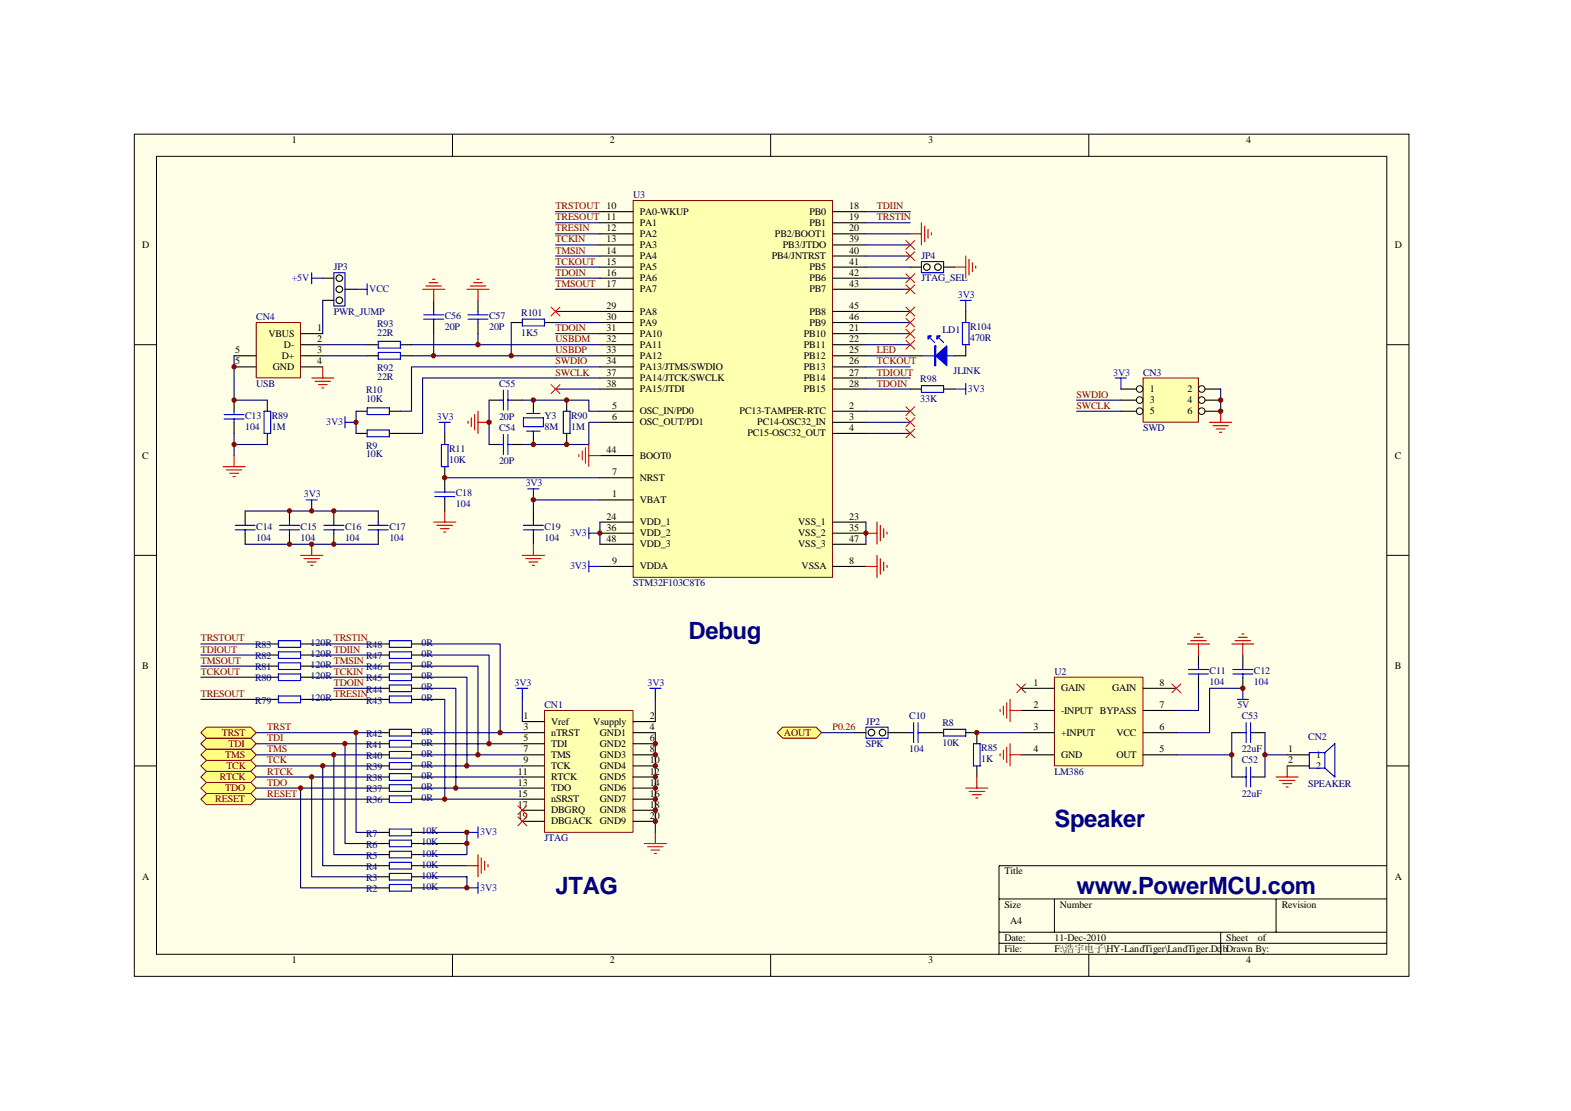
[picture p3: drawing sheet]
<svg xmlns="http://www.w3.org/2000/svg" width="297mm" height="210mm" viewBox="0 0 297 210" stroke-linecap="round" stroke-linejoin="round" font-family="sans-serif">
<path d="M25.4 25.4h241v159.1h-241z" fill="#ffffe8"/>
<g fill="none" stroke="#000" stroke-width=".19">
<path d="M25.4 25.4h241v159.1h-241zM29.6 29.5h232.6v150.9h-232.6zM85.6 25.4v4.1M145.7 25.4v4.1M205.9 25.4v4.1M25.4 65.2h4.2M262.2 65.2h4.2M25.4 105h4.2M262.2 105h4.2M25.4 144.8h4.2M262.2 144.8h4.2M188.9 169.9h73.3"/>
<path d="M188.9 176.2h73.3M188.9 178.3h73.3M199.4 169.9v6.3M230.8 176.2v4.2M241.3 169.9v6.3M262.2 163.6h-73.3v16.8M85.6 180.4v4.2M145.7 180.4v4.2M205.9 180.4v4.2"/>
</g>
<path d="M119.7 37.9h37.7v71.2h-37.7z" fill="#ffffb0"/>
<path d="M119.7 37.9h37.7v71.2h-37.7z" fill="none" stroke="#800000" stroke-width=".19"/>
<g fill="none" stroke="#000" stroke-width=".21">
<path d="M113.4 40h6.3M113.4 42.1h6.3M113.4 44.2h6.3M113.4 46.3h6.3M113.4 48.4h6.3M113.4 50.5h6.3M113.4 52.6h6.3M113.4 54.7h6.3M113.4 58.9h6.3M157.4 40h6.3M157.4 42.1h6.3M157.4 44.2h6.3"/>
<path d="M157.4 46.3h6.3M157.4 48.4h6.3M157.4 50.5h6.3M157.4 52.6h6.3M157.4 54.7h6.3M157.4 58.9h6.3M69.4 65.2h2.1M69.4 67.2h2.1M75.7 65.2h2.1M75.7 67.2h2.1M92.5 75.6h2.1M96.7 75.6h2.1"/>
<path d="M100.9 75.6v2.1M107.1 75.6v2.1M113.4 77.7h6.3M113.4 79.8h6.3M113.4 61h6.3M113.4 63.1h6.3M113.4 65.2h6.3M113.4 67.2h6.3M113.4 69.3h6.3M113.4 71.4h6.3M113.4 73.5h6.3M157.4 77.7h6.3"/>
<path d="M157.4 79.8h6.3M157.4 61h6.3M157.4 63.1h6.3M157.4 65.2h6.3M157.4 67.2h6.3M157.4 69.3h6.3M157.4 71.4h6.3M157.4 73.5h6.3M46.4 96.6v2.1M54.7 96.6v2.1M63.1 96.6v2.1M71.5 96.6v2.1"/>
<path d="M84.1 81.9v2.1M84.1 88.2v4.2M84.1 94.5v2.1M92.5 84h2.1M96.7 84h2.1M100.9 81.9v2.1M100.9 96.6v2.1M107.1 81.9v2.1M113.4 86.1h6.3M113.4 90.3h6.3M113.4 94.5h6.3M113.4 98.7h6.3"/>
<path d="M157.4 81.9h6.3M157.4 98.7h6.3M46.4 100.8v2.1M54.7 100.8v2.1M63.1 100.8v2.1M71.5 100.8v2.1M100.9 100.8v2.1M113.4 100.8h6.3M113.4 102.9h6.3M113.4 107.1h6.3M157.4 100.8h6.3M157.4 102.9h6.3"/>
<path d="M157.4 107.1h6.3"/>
</g>
<g fill="none" stroke="#f00" stroke-width=".21">
<path d="M172.1 44.2h2.1M174.2 42.1v4.2M174.8 42.7v3M175.5 43.4v1.6M176.1 44v.4M88.5 79.6v.4M89.1 79v1.6M89.7 78.4v2.9M90.4 77.7v4.2M90.4 79.8h2.1M82 98.7h4.2M82.6 99.3h3"/>
<path d="M83.2 99.9h1.7M84.1 96.6v2.1M109.4 85.9v.4M110.1 85.3v1.6M110.7 84.6v3M111.3 84v4.2M111.3 86.1h2.1M165.8 98.7v4.2M166.5 99.3v2.9M167.1 99.9v1.7M56.8 105h4.2M57.5 105.6h2.9"/>
<path d="M58.1 106.2h1.7M58.7 106.8h.4M58.9 102.9v2.1M83.9 100.6h.4M98.8 105h4.2M99.4 105.6h2.9M100 106.2h1.7M100.6 106.8h.5M100.9 102.9v2.1M163.7 100.8h2.1M163.7 107.1h2.1M165.8 105v4.1"/>
<path d="M166.5 105.6v2.9M167.1 106.2v1.7M167.7 100.6v.4M167.7 106.8v.5"/>
</g>
<g fill="none" stroke="#000080" stroke-width=".21">
<path d="M105 44.2h8.4M105 46.3h8.4M105 42.1h8.4M105 40h8.4M105 48.4h8.4M105 50.5h8.4M105 52.6h8.4M105 54.7h8.4M105 58.9h8.4M163.7 44.2h8.4M163.7 46.3h8.4M163.7 42.1h8.4"/>
<path d="M163.7 40h8.4M163.7 48.4h8.4M163.7 50.5h8.4M163.7 52.6h8.4M163.7 54.7h8.4M163.7 58.9h8.4M92.5 75.6v8.4M98.8 75.6h12.5v2.1h2.1M105 61h8.4M105 63.1h8.4M105 65.2h8.4M105 67.2h8.4"/>
<path d="M105 69.3h8.4M105 71.4h8.4M105 73.5h8.4M113.4 79.8h-2.1v4.2h-12.5M163.7 61h8.4M163.7 63.1h8.4M163.7 65.2h8.4M163.7 67.2h8.4M163.7 69.3h8.4M163.7 71.4h8.4M163.7 73.5h8.4M46.4 96.6h25.1"/>
<path d="M84.1 90.3h29.3M113.4 94.5h-12.5v2.1M113.4 98.7v4.2M163.7 98.7v4.2M46.4 102.9h25.1"/>
</g>
<g fill="none" stroke="#00f" stroke-width=".21">
<path d="M71.5 64.5h4.2v1.3h-4.2zM71.5 66.6h4.2v1.3h-4.2zM83 79.8h2.1M84.1 79.8v2.1M94.6 75.6h.6M95.2 73.7v3.8M96 75.6h.7M96 73.7v3.8M99 79h3.7v1.6h-3.7zM99.6 78.1h2.5M100.9 77.7v.4M106.5 77.7h1.3v4.2h-1.3z"/>
<path d="M44.5 99.3h3.7M46.4 98.7v.6M52.8 99.3h3.8M54.7 98.7v.6M57.9 94.5h2.1M58.9 94.5v2.1M61.2 99.3h3.8M63.1 98.7v.6M69.6 99.3h3.8M71.5 98.7v.6M82.2 93.9h3.8M82.2 93h3.8"/>
<path d="M83.5 84h1.2v4.2h-1.2zM84.1 92.4v.6M84.1 93.9v.6M94.6 84h.6M95.2 82.1v3.8M96 82.1v3.8M96 84h.7M99 99.3h3.7M99.6 81.5h2.5M99.8 92.4h2.1M100.9 81.5v.4M100.9 92.4v2.1"/>
<path d="M100.9 98.7v.6M111.3 99.7v2.1M44.5 100.1h3.7M46.4 100.1v.7M52.8 100.1h3.8M54.7 100.1v.7M61.2 100.1h3.8M63.1 100.1v.7M69.6 100.1h3.8M71.5 100.1v.7M99 100.1h3.7M100.9 100.1v.7"/>
<path d="M111.3 106v2.1M111.3 100.8h2.1M111.3 107.1h2.1"/>
</g>
<path d="M48.5 61h8.3v10.4h-8.3z" fill="#ffffb0"/>
<path d="M48.4 61h8.4v10.4h-8.4z" fill="none" stroke="#800000" stroke-width=".19"/>
<g fill="none" stroke="#000" stroke-width=".21">
<path d="M82 56.8v2.1M90.4 56.8v2.1M182.6 58.9v2.1M44.3 67.2h4.1M44.3 69.3h4.1M44.3 75.6v2.1M44.3 79.8v2.1M50.5 75.6v2.1M56.8 63.1h4.2M56.8 65.2h4.2M56.8 67.2h4.2M56.8 69.3h4.2"/>
<path d="M82 61v2.1M90.4 61v2.1M96.7 61h2.1M103 61h2M172.1 67.2h2.1M182.6 65.2v2h-2.1M50.5 81.9v2.1"/>
</g>
<g fill="none" stroke="#00f" stroke-width=".21">
<path d="M80.1 59.5h3.8M82 58.9v.6M88.5 59.5h3.8M90.4 58.9v.6M181.5 56.8h2.1M182.6 56.8v2.1M42.4 79.2h3.7M42.4 78.4h3.7M44.3 77.7v.7M44.3 79.2v.6M49.9 77.7h1.3v4.2h-1.3zM80.1 60.3h3.8"/>
<path d="M82 60.3v.7M88.5 60.3h3.8M90.4 60.3v.7M98.8 60.3h4.2v1.3h-4.2zM174.2 67.2h6.3M175.9 63.9l.8 .8M177.6 63.9l.8 .8M182 61h1.2v4.2h-1.2z"/>
</g>
<g fill="none" stroke="#f00" stroke-width=".21">
<path d="M79.9 54.7h4.2M80.5 54.1h3M81.1 53.4h1.7M81.8 52.8h.4M82 54.7v2.1M88.3 54.7h4.2M88.9 54.1h2.9M89.5 53.4h1.7M90.2 52.8h.4M90.4 54.7v2.1M58.9 71.4h4.2M59.6 72.1h2.9"/>
<path d="M60.2 72.7h1.7M60.8 73.3h.4M61 69.3v2.1M42.2 88.2h4.2M42.8 88.8h2.9M43.4 89.5h1.7M44 90.1h.5M44.3 86.1v2.1"/>
</g>
<path d="M44.3 67.2v8.4h6.2M61 65.2h8.4M61 67.2h8.4M77.8 65.2h27.2M77.8 67.2h27.2M82 63.1v4.1M90.4 63.1v2.1M96.7 61v6.2M44.3 81.9v4.2M44.3 84h6.2" fill="none" stroke="#000080" stroke-width=".21"/>
<g fill="#00f" stroke="#00f" stroke-width=".21">
<path d="M176.9 67.2l2.1-1.8v3.7z"/>
<path d="M175.5 63.5h.6l-.6 .6z"/>
<path d="M177.1 63.5h.7l-.7 .6z"/>
<path d="M176.7 65.4v3.7h.2v-3.7z" fill-rule="evenodd"/>
</g>
<g fill="#ffffe8" stroke="#000" stroke-width=".21">
<circle cx="175.2" cy="50.5" r=".62"/>
<circle cx="177.3" cy="50.5" r=".62"/>
</g>
<path d="M58.9 51.5v2.1M58.9 52.6h2.1M67.3 54.7h2.1M69.4 53.6v2.1M174.2 49.4h4.2v2.1h-4.2zM65.2 78.8v2.1M65.2 79.8h2.1M69.4 77.1h4.2v1.3h-4.2zM174.2 72.9h4.2v1.3h-4.2zM180.5 73.5h2.1M182.6 72.5v2.1M69.4 81.3h4.2v1.2h-4.2z" fill="none" stroke="#00f" stroke-width=".21"/>
<g fill="none" stroke="#000" stroke-width=".21">
<path d="M61 52.6h2.1M61 56.8h2.1M65.2 54.7h2.1M172.1 50.5h2.1M178.4 50.5h2.1M67.3 77.7h2.1M73.6 77.7h2.1M172.1 73.5h2.1M178.4 73.5h2.1M67.3 81.9h2.1M73.6 81.9h2.1"/>
<circle cx="64.2" cy="56.8" r=".62"/>
<circle cx="64.2" cy="54.7" r=".62"/>
<circle cx="64.2" cy="52.6" r=".62"/>
</g>
<path d="M180.5 50.5h2.1M182.6 48.4v4.2M183.2 49v3M183.9 49.7v1.6M184.5 50.3v.4" fill="none" stroke="#f00" stroke-width=".21"/>
<path d="M63.1 51.5h2.1v6.3h-2.1z" fill="none" stroke="#0000bf" stroke-width=".21"/>
<path d="M61 56.8v6.3M67.3 77.7v4.2M105 69.3h-27.2v8.4h-2.1M105 71.4h-25.1v10.5h-4.2M163.7 77.7h8.4M163.7 79.8h8.4M163.7 81.9h8.4" fill="none" stroke="#000080" stroke-width=".21"/>
<g fill="none" stroke="#f00" stroke-width=".19">
<path d="M104.2 58l1.7 1.7M105.9 58l-1.7 1.7M171.3 45.5l1.6 1.6M171.3 47.6l1.6 1.6M171.3 51.8l1.6 1.6M171.3 53.8l1.6 1.7M171.3 58l1.6 1.7M172.9 45.5l-1.6 1.6M172.9 47.6l-1.6 1.6M172.9 51.8l-1.6 1.6M172.9 53.8l-1.6 1.7M172.9 58l-1.6 1.7"/>
<path d="M104.2 72.7l1.7 1.7M105.9 72.7l-1.7 1.7M171.3 60.1l1.6 1.7M171.3 62.2l1.6 1.7M171.3 64.3l1.6 1.7M171.3 76.9l1.6 1.6M171.3 79l1.6 1.6M172.9 60.1l-1.6 1.7M172.9 62.2l-1.6 1.7M172.9 64.3l-1.6 1.7M172.9 76.9l-1.6 1.6M172.9 79l-1.6 1.6"/>
<path d="M171.3 81.1l1.6 1.6M172.9 81.1l-1.6 1.6"/>
</g>
<path d="M103 134.3h16.7v23h-16.7z" fill="#ffffb0"/>
<path d="M103 134.3h16.7v23h-16.7z" fill="none" stroke="#800000" stroke-width=".19"/>
<g fill="none" stroke="#000" stroke-width=".21">
<path d="M50.5 123.8h2.1M50.5 125.9h2.1M50.5 128h2.1M50.5 121.7h2.1M50.5 132.2h2.1M56.8 123.8h2.1M56.8 125.9h2.1M56.8 128h2.1M56.8 121.7h2.1M56.8 132.2h2.1M71.5 138.5h2.1M77.8 138.5h2.1"/>
<path d="M98.8 136.4h4.2M98.8 138.5h4.2M119.7 136.4h4.2M119.7 138.5h4.2M71.5 140.6h2.1M71.5 142.7h2.1M71.5 144.8h2.1M71.5 146.9h2.1M71.5 148.9h2.1M71.5 151h2.1M71.5 157.3h2.1M71.5 159.4h2.1"/>
<path d="M77.8 140.6h2.1M77.8 142.7h2.1M77.8 144.8h2.1M77.8 146.9h2.1M77.8 148.9h2.1M77.8 151h2.1M77.8 157.3h2.1M77.8 159.4h2.1M98.8 140.6h4.2M98.8 142.7h4.2M98.8 144.8h4.2M98.8 146.9h4.2"/>
<path d="M98.8 148.9h4.2M98.8 151h4.2M98.8 153.1h4.2M98.8 155.2h4.2M119.7 140.6h4.2M119.7 142.7h4.2M119.7 144.8h4.2M119.7 146.9h4.2M119.7 148.9h4.2M119.7 151h4.2M119.7 153.1h4.2M119.7 155.2h4.2"/>
<path d="M71.5 161.5h2.1M71.5 163.6h2.1M71.5 165.7h2.1M71.5 167.8h2.1M77.8 161.5h2.1M77.8 163.6h2.1M77.8 165.7h2.1M77.8 167.8h2.1"/>
</g>
<g fill="none" stroke="#00f" stroke-width=".21">
<path d="M52.6 121.1h4.2v1.2h-4.2zM52.6 123.2h4.2v1.2h-4.2zM52.6 125.3h4.2v1.2h-4.2zM52.6 127.4h4.2v1.2h-4.2zM52.6 131.6h4.2v1.2h-4.2zM73.6 137.8h4.2v1.3h-4.2zM73.6 139.9h4.2v1.3h-4.2zM97.7 130.1h2.1M98.8 130.1v2.1M122.9 130.1h2.1M123.9 130.1v2.1M73.6 142h4.2v1.3h-4.2z"/>
<path d="M73.6 144.1h4.2v1.3h-4.2zM73.6 146.2h4.2v1.3h-4.2zM73.6 148.3h4.2v1.3h-4.2zM73.6 150.4h4.2v1.3h-4.2zM73.6 156.7h4.2v1.3h-4.2zM73.6 158.8h4.2v1.2h-4.2zM88.3 157.3h2.1M90.4 156.3v2.1M73.6 160.9h4.2v1.2h-4.2zM73.6 163h4.2v1.2h-4.2zM73.6 165.1h4.2v1.2h-4.2zM73.6 167.2h4.2v1.2h-4.2z"/>
<path d="M88.3 167.8h2.1M90.4 166.8v2"/>
</g>
<g fill="none" stroke="#000080" stroke-width=".21">
<path d="M38 132.2h12.5M38 128h12.5M38 125.9h12.5M38 123.8h12.5M38 121.7h12.5M48.4 138.5h23.1M67.3 138.5v18.8h4.2M98.8 132.2v4.2M123.9 132.2v4.2M48.4 140.6h23.1M48.4 142.7h23.1M48.4 144.8h23.1"/>
<path d="M48.4 146.9h23.1M48.4 148.9h23.1M48.4 151h23.1M56.8 148.9v18.9h14.7M58.9 146.9v18.8h12.6M61 144.8v18.8h10.5M63.1 142.7v18.8h8.4M65.2 140.6v18.8h6.3M79.9 157.3h8.4v4.2h-8.4M79.9 159.4h8.4M79.9 165.7h8.4v2.1h-8.4M79.9 163.6h8.4"/>
</g>
<path d="M121.8 159.4h4.2M123.9 157.3v2.1M88.3 163.6h2.1M90.4 161.5v4.2M91 162.1v3M91.6 162.8v1.6M92.3 163.4v.4M122.4 160h3M123.1 160.7h1.7M123.7 161.3h.4" fill="none" stroke="#f00" stroke-width=".21"/>
<g fill="#ffff80" stroke="#800000" stroke-width=".19">
<path d="M38 140.6l1-1.1h8.4l1 1.1-1 1h-8.4z" fill-rule="evenodd"/>
<path d="M38 142.7l1-1.1h8.4l1 1.1-1 1h-8.4z" fill-rule="evenodd"/>
<path d="M38 144.8l1-1.1h8.4l1 1.1-1 1h-8.4z" fill-rule="evenodd"/>
<path d="M38 146.9l1-1.1h8.4l1 1.1-1 1h-8.4z" fill-rule="evenodd"/>
<path d="M38 148.9l1-1h8.4l1 1-1 1.1h-8.4z" fill-rule="evenodd"/>
<path d="M38 151l1-1h8.4l1 1-1 1.1h-8.4z" fill-rule="evenodd"/>
<path d="M38 138.5l1-1.1h8.4l1 1.1-1 1h-8.4z" fill-rule="evenodd"/>
</g>
<path d="M71.5 121.7h2.1M71.5 123.8h2.1M71.5 125.9h2.1M71.5 128h2.1M71.5 130.1h2.1M71.5 132.2h2.1M77.8 121.7h2.1M77.8 123.8h2.1M77.8 125.9h2.1M77.8 128h2.1M77.8 130.1h2.1M77.8 132.2h2.1" fill="none" stroke="#000" stroke-width=".21"/>
<path d="M73.6 121.1h4.2v1.2h-4.2zM73.6 123.2h4.2v1.2h-4.2zM73.6 125.3h4.2v1.2h-4.2zM73.6 127.4h4.2v1.2h-4.2zM73.6 129.5h4.2v1.2h-4.2zM73.6 131.6h4.2v1.2h-4.2z" fill="none" stroke="#00f" stroke-width=".21"/>
<g fill="none" stroke="#000080" stroke-width=".21">
<path d="M58.9 121.7h12.6M58.9 123.8h12.6M58.9 125.9h12.6M58.9 128h12.6M58.9 132.2h12.6M63.1 130.1h8.4M79.9 132.2h4.2v18.8M79.9 130.1h6.3v18.8M79.9 128h8.4v16.8M79.9 125.9h10.5v16.8M79.9 123.8h12.6v16.8M79.9 121.7h14.7v16.8"/>
<path d="M79.9 138.5h18.9M123.9 138.5v18.8M79.9 140.6h18.9M79.9 142.7h18.9M79.9 144.8h18.9M79.9 146.9h18.9M79.9 148.9h18.9M79.9 151h18.9"/>
</g>
<path d="M97.9 152.3l1.7 1.7M97.9 154.4l1.7 1.7M99.6 152.3l-1.7 1.7M99.6 154.4l-1.7 1.7" fill="none" stroke="#f00" stroke-width=".19"/>
<path d="M216.2 71.5h10.4v8.3h-10.4z" fill="#ffffb0"/>
<path d="M216.1 71.4h10.5v8.4h-10.5z" fill="none" stroke="#800000" stroke-width=".19"/>
<g fill="none" stroke="#000" stroke-width=".19">
<circle cx="215.5" cy="73.5" r=".62"/>
<circle cx="215.5" cy="75.6" r=".62"/>
<circle cx="215.5" cy="77.7" r=".62"/>
<circle cx="227.2" cy="73.5" r=".62"/>
<circle cx="227.2" cy="75.6" r=".62"/>
<circle cx="227.2" cy="77.7" r=".62"/>
</g>
<path d="M211.9 73.5h3M211.9 75.6h3M211.9 77.7h3M227.9 73.5h2.9M227.9 75.6h2.9M227.9 77.7h2.9" fill="none" stroke="#000" stroke-width=".21"/>
<path d="M210.9 71.4h2.1M211.9 71.4v2.1" fill="none" stroke="#00f" stroke-width=".21"/>
<path d="M203.6 75.6h8.3M203.6 77.7h8.3M230.8 73.5v4.2" fill="none" stroke="#000080" stroke-width=".21"/>
<path d="M228.7 79.8h4.2M230.8 77.7v2.1M229.3 80.5h3M230 81.1h1.6M230.6 81.7h.4" fill="none" stroke="#f00" stroke-width=".21"/>
<g fill="#800000" stroke="#800000" stroke-width=".19">
<circle cx="67.3" cy="138.5" r=".41"/>
<circle cx="65.2" cy="140.6" r=".41"/>
<circle cx="63.1" cy="142.7" r=".41"/>
<circle cx="61" cy="144.7" r=".41"/>
<circle cx="58.9" cy="146.8" r=".41"/>
<circle cx="86.2" cy="148.9" r=".42"/>
<circle cx="56.8" cy="148.9" r=".41"/>
<circle cx="88.3" cy="157.3" r=".42"/>
<circle cx="88.3" cy="159.4" r=".42"/>
<circle cx="88.3" cy="167.8" r=".41"/>
<circle cx="84.1" cy="151" r=".41"/>
<circle cx="88.3" cy="144.7" r=".42"/>
<circle cx="90.4" cy="142.7" r=".42"/>
<circle cx="92.5" cy="140.6" r=".42"/>
<circle cx="94.6" cy="138.5" r=".42"/>
</g>
<path d="M199.4 128h16.7v16.7h-16.7z" fill="#ffffb0"/>
<path d="M199.4 128h16.7v16.7h-16.7z" fill="none" stroke="#800000" stroke-width=".19"/>
<g fill="none" stroke="#000" stroke-width=".21">
<path d="M170 138.5h2.1M174.2 138.5h4.2M182.6 138.5h2.1v2.1M193.1 130.1h6.3M193.1 134.3h6.3M193.1 138.5h6.3M216.1 130.1h6.3M216.1 134.3h6.3M216.1 138.5h6.3M226.6 123.8v2.1M226.6 128v2.1M184.7 144.8v2.1"/>
<path d="M193.1 142.7h6.3M216.1 142.7h6.3"/>
</g>
<path d="M172.1 138.5h.6M172.7 136.6v3.8M173.6 138.5h.6M173.6 136.6v3.8M178.4 137.8h4.2v1.3h-4.2zM224.7 126.5h3.8M224.7 127.4h3.8M226.6 125.9v.6M226.6 127.4v.6M234 132.2h2M235 130.1v2.1M184.1 140.6h1.2v4.2h-1.2z" fill="none" stroke="#00f" stroke-width=".21"/>
<g fill="none" stroke="#f00" stroke-width=".21">
<path d="M226.4 119.8h.4M189.1 134.1v.4M189.7 133.5v1.6M190.3 132.8v2.9M191 132.2v4.2M191 134.3h2.1M224.5 121.7h4.2M225.1 121.1h3M225.8 120.5h1.7M226.6 121.7v2.1M182.6 148.9h4.2M183.2 149.6h3"/>
<path d="M183.9 150.2h1.6M184.5 150.8h.4M184.7 146.9v2M189.1 142.5v.4M189.7 141.8v1.7M190.3 141.2v2.9M191 140.6v4.2M191 142.7h2.1"/>
</g>
<path d="M192.2 129.3l1.7 1.6M193.9 129.3l-1.7 1.6M221.6 129.3l1.7 1.6M223.3 129.3l-1.7 1.6" fill="none" stroke="#f00" stroke-width=".19"/>
<path d="M184.7 138.5h8.4" fill="none" stroke="#000080" stroke-width=".21"/>
<g fill="#ffffe8" stroke="#000" stroke-width=".21">
<circle cx="166.9" cy="138.5" r=".62"/>
<circle cx="164.8" cy="138.5" r=".62"/>
</g>
<path d="M163.7 137.4h4.2v2.1h-4.2z" fill="none" stroke="#00f" stroke-width=".21"/>
<path d="M161.6 138.5h2.1M167.9 138.5h2.1" fill="none" stroke="#000" stroke-width=".21"/>
<path d="M155.3 138.5h6.3" fill="none" stroke="#000080" stroke-width=".21"/>
<path d="M147 138.5l1-1.1h6.3l1 1.1-1 1h-6.3z" fill-rule="evenodd" fill="#ffff80" stroke="#800000" stroke-width=".19"/>
<path d="M232.9 138.5h2.1M235 123.8v2.1M235 128v2.1M237.1 138.5h2.1M232.9 146.9h2.1M237.1 146.9h2.1M243.4 142.7h4.2M243.4 144.8h4.2" fill="none" stroke="#000" stroke-width=".21"/>
<g fill="none" stroke="#00f" stroke-width=".21">
<path d="M233.1 126.5h3.8M233.1 127.4h3.8M235 125.9v.6M235 127.4v.6M235 138.5h.6M235.6 136.6v3.8M236.4 136.6v3.8M236.4 138.5h.7M235 146.9h.6M235.6 145v3.7M236.4 146.9h.7M236.4 145v3.7"/>
<path d="M250.5 142.2l1.9-1.6v6.3l-1.9-1.7M250.5 142.2v3M250.5 142.2h-2.9v3h2.9"/>
</g>
<path d="M234.8 119.8h.4M232.9 121.7h4.2M233.5 121.1h2.9M234.1 120.5h1.7M235 121.7v2.1M241.3 146.9h4.2M241.9 147.5h2.9M242.5 148.1h1.7M243.2 148.7h.4M243.4 144.8v2.1" fill="none" stroke="#f00" stroke-width=".21"/>
<path d="M226.6 130.1v4.2h-4.2M232.9 138.5v8.4M235 130.1h-6.3v8.4h-6.3M239.2 138.5v8.4M222.4 142.7h10.5M239.2 142.7h4.2" fill="none" stroke="#000080" stroke-width=".21"/>
<g fill="#800000" stroke="#800000" stroke-width=".19">
<circle cx="232.9" cy="142.7" r=".42"/>
<circle cx="239.2" cy="142.7" r=".42"/>
<circle cx="92.5" cy="79.8" r=".42"/>
<circle cx="58.9" cy="96.6" r=".4"/>
<circle cx="58.9" cy="102.8" r=".4"/>
<circle cx="100.8" cy="94.5" r=".41"/>
<circle cx="96.7" cy="67.2" r=".42"/>
<circle cx="82" cy="67.2" r=".41"/>
<circle cx="90.4" cy="65.1" r=".42"/>
<circle cx="44.2" cy="84" r=".41"/>
<circle cx="67.3" cy="79.8" r=".41"/>
<circle cx="44.2" cy="69.3" r=".41"/>
<circle cx="44.2" cy="75.6" r=".41"/>
<circle cx="100.8" cy="84" r=".42"/>
<circle cx="100.8" cy="75.6" r=".42"/>
<circle cx="107.1" cy="84" r=".42"/>
<circle cx="107.1" cy="75.6" r=".42"/>
<circle cx="84.1" cy="90.3" r=".41"/>
<circle cx="54.7" cy="96.6" r=".4"/>
<circle cx="54.7" cy="102.8" r=".4"/>
<circle cx="63.1" cy="96.6" r=".4"/>
<circle cx="63.1" cy="102.8" r=".4"/>
<circle cx="123.9" cy="140.6" r=".42"/>
<circle cx="123.9" cy="142.7" r=".42"/>
<circle cx="123.9" cy="144.7" r=".42"/>
<circle cx="123.9" cy="146.8" r=".42"/>
<circle cx="123.9" cy="148.9" r=".42"/>
<circle cx="123.9" cy="151" r=".42"/>
<circle cx="123.9" cy="153.1" r=".42"/>
<circle cx="123.9" cy="155.2" r=".42"/>
<circle cx="113.4" cy="100.8" r=".41"/>
<circle cx="163.7" cy="100.8" r=".4"/>
<circle cx="184.7" cy="138.5" r=".41"/>
<circle cx="230.8" cy="75.6" r=".42"/>
<circle cx="230.8" cy="77.7" r=".42"/>
<circle cx="235" cy="130.1" r=".42"/>
</g>
<g font-size="4.5" fill="#000080">
<text x="130.2" y="120.8">Debug</text>
<text x="199.4" y="156.4">Speaker</text>
<text x="105" y="169">JTAG</text>
<text x="203.6" y="169">www.PowerMCU.com</text>
</g>
<g font-size="1.9">
<text x="55.2" y="27">1</text>
<text x="115.3" y="27">2</text>
<text x="175.5" y="27">3</text>
<text x="235.6" y="27">4</text>
<text x="121" y="40.6">PA0-WKUP</text>
<text x="153" y="40.6">PB0</text>
<text x="160.6" y="39.5">18</text>
<text x="160.6" y="41.6">19</text>
<text x="26.9" y="46.9">D</text>
<text x="114.7" y="43.7">12</text>
<text x="114.7" y="45.8">13</text>
<text x="114.7" y="47.9">14</text>
<text x="121" y="42.7">PA1</text>
<text x="121" y="44.8">PA2</text>
<text x="121" y="46.9">PA3</text>
<text x="146.5" y="44.8">PB2/BOOT1</text>
<text x="148" y="46.9">PB3/JTDO</text>
<text x="153" y="42.7">PB1</text>
<text x="160.6" y="43.7">20</text>
<text x="160.6" y="47.9">40</text>
<text x="160.6" y="45.8">39</text>
<text x="263.7" y="46.9">D</text>
<text x="114.7" y="50">15</text>
<text x="114.7" y="52.1">16</text>
<text x="121" y="49">PA4</text>
<text x="121" y="51.1">PA5</text>
<text x="121" y="53.2">PA6</text>
<text x="145.9" y="49">PB4/JNTRST</text>
<text x="153" y="51.1">PB5</text>
<text x="153" y="53.2">PB6</text>
<text x="160.6" y="50">41</text>
<text x="160.6" y="52.1">42</text>
<text x="114.7" y="54.2">17</text>
<text x="114.7" y="58.4">29</text>
<text x="121" y="55.3">PA7</text>
<text x="121" y="59.5">PA8</text>
<text x="153" y="55.3">PB7</text>
<text x="153" y="59.5">PB8</text>
<text x="160.6" y="54.2">43</text>
<text x="160.6" y="58.4">45</text>
<text x="50.8" y="63.6">VBUS</text>
<text x="53.7" y="65.7">D-</text>
<text x="60" y="62.6">1</text>
<text x="60" y="64.7">2</text>
<text x="114.7" y="60.5">30</text>
<text x="114.7" y="62.6">31</text>
<text x="114.7" y="64.7">32</text>
<text x="121" y="61.6">PA9</text>
<text x="121" y="63.6">PA10</text>
<text x="121" y="65.7">PA11</text>
<text x="152" y="63.6">PB10</text>
<text x="152" y="65.7">PB11</text>
<text x="153" y="61.6">PB9</text>
<text x="160.6" y="60.5">46</text>
<text x="160.6" y="62.6">21</text>
<text x="160.6" y="64.7">22</text>
<text x="44.5" y="66.8">5</text>
<text x="44.5" y="68.9">5</text>
<text x="51.6" y="69.9">GND</text>
<text x="53.3" y="67.8">D+</text>
<text x="60" y="66.8">3</text>
<text x="60" y="68.9">4</text>
<text x="114.7" y="66.8">33</text>
<text x="114.7" y="68.9">34</text>
<text x="114.7" y="71">37</text>
<text x="121" y="67.8">PA12</text>
<text x="121" y="69.9">PA13/JTMS/SWDIO</text>
<text x="152" y="67.8">PB12</text>
<text x="152" y="69.9">PB13</text>
<text x="160.6" y="66.8">25</text>
<text x="160.6" y="68.9">26</text>
<text x="160.6" y="71">27</text>
<text x="114.7" y="73.1">38</text>
<text x="115.7" y="77.3">5</text>
<text x="121" y="72">PA14/JTCK/SWCLK</text>
<text x="121" y="74.1">PA15/JTDI</text>
<text x="152" y="72">PB14</text>
<text x="152" y="74.1">PB15</text>
<text x="160.6" y="77.3">2</text>
<text x="160.6" y="73.1">28</text>
<text x="217.4" y="74.1">1</text>
<text x="217.4" y="76.2">3</text>
<text x="224.5" y="74.1">2</text>
<text x="224.5" y="76.2">4</text>
<text x="115.7" y="79.4">6</text>
<text x="121" y="78.3">OSC_IN/PD0</text>
<text x="121" y="80.4">OSC_OUT/PD1</text>
<text x="139.8" y="78.3">PC13-TAMPER-RTC</text>
<text x="141.3" y="82.5">PC15-OSC32_OUT</text>
<text x="143.2" y="80.4">PC14-OSC32_IN</text>
<text x="160.6" y="79.4">3</text>
<text x="160.6" y="81.4">4</text>
<text x="217.4" y="78.3">5</text>
<text x="224.5" y="78.3">6</text>
<text x="26.9" y="86.7">C</text>
<text x="114.7" y="85.6">44</text>
<text x="115.7" y="89.8">7</text>
<text x="121" y="86.7">BOOT0</text>
<text x="263.7" y="86.7">C</text>
<text x="115.7" y="94">1</text>
<text x="121" y="90.9">NRST</text>
<text x="121" y="95.1">VBAT</text>
<text x="114.7" y="98.2">24</text>
<text x="114.7" y="100.3">36</text>
<text x="121" y="99.3">VDD_1</text>
<text x="121" y="101.3">VDD_2</text>
<text x="150.9" y="99.3">VSS_1</text>
<text x="150.9" y="101.3">VSS_2</text>
<text x="160.6" y="98.2">23</text>
<text x="160.6" y="100.3">35</text>
<text x="114.7" y="102.4">48</text>
<text x="115.7" y="106.6">9</text>
<text x="121" y="103.4">VDD_3</text>
<text x="121" y="107.6">VDDA</text>
<text x="150.9" y="103.4">VSS_3</text>
<text x="151.6" y="107.6">VSSA</text>
<text x="160.6" y="102.4">47</text>
<text x="160.6" y="106.6">8</text>
<text x="26.9" y="126.5">B</text>
<text x="195.4" y="129.6">1</text>
<text x="200.6" y="130.7">GAIN</text>
<text x="210.3" y="130.7">GAIN</text>
<text x="219.3" y="129.6">8</text>
<text x="263.7" y="126.5">B</text>
<text x="99" y="135.9">1</text>
<text x="104.2" y="137">Vref</text>
<text x="112.2" y="137">Vsupply</text>
<text x="122.9" y="135.9">2</text>
<text x="195.4" y="133.8">2</text>
<text x="200.6" y="134.9">-INPUT BYPASS</text>
<text x="219.3" y="133.8">7</text>
<text x="99" y="138">3</text>
<text x="99" y="140.1">5</text>
<text x="99" y="142.2">7</text>
<text x="104.2" y="139.1">nTRST</text>
<text x="104.2" y="141.2">TDI</text>
<text x="104.2" y="143.3">TMS</text>
<text x="113.4" y="139.1">GND1</text>
<text x="113.4" y="141.2">GND2</text>
<text x="113.4" y="143.3">GND3</text>
<text x="122.9" y="138">4</text>
<text x="122.9" y="140.1">6</text>
<text x="122.9" y="142.2">8</text>
<text x="195.4" y="138">3</text>
<text x="195.4" y="142.2">4</text>
<text x="200.6" y="139.1">+INPUT</text>
<text x="200.6" y="143.3">GND</text>
<text x="211.1" y="143.3">OUT</text>
<text x="211.1" y="139.1">VCC</text>
<text x="219.3" y="142.2">5</text>
<text x="219.3" y="138">6</text>
<text x="243.6" y="142.2">1</text>
<text x="248.8" y="143.3">1</text>
<text x="97.9" y="146.4">11</text>
<text x="97.9" y="148.5">13</text>
<text x="99" y="144.3">9</text>
<text x="104.2" y="145.4">TCK</text>
<text x="104.2" y="147.4">RTCK</text>
<text x="104.2" y="149.5">TDO</text>
<text x="113.4" y="145.4">GND4</text>
<text x="113.4" y="147.4">GND5</text>
<text x="113.4" y="149.5">GND6</text>
<text x="122.9" y="144.3">10</text>
<text x="122.9" y="146.4">12</text>
<text x="122.9" y="148.5">14</text>
<text x="243.6" y="144.3">2</text>
<text x="248.8" y="145.4">2</text>
<text x="97.9" y="150.6">15</text>
<text x="97.9" y="152.7">17</text>
<text x="97.9" y="154.8">19</text>
<text x="104.2" y="151.6">nSRST</text>
<text x="104.2" y="153.7">DBGRQ</text>
<text x="104.2" y="155.8">DBGACK</text>
<text x="113.4" y="151.6">GND7</text>
<text x="113.4" y="153.7">GND8</text>
<text x="113.4" y="155.8">GND9</text>
<text x="122.9" y="150.6">16</text>
<text x="122.9" y="152.7">18</text>
<text x="122.9" y="154.8">20</text>
<text x="26.9" y="166.3">A</text>
<text x="189.9" y="165.2">Title</text>
<text x="263.7" y="166.3">A</text>
<text x="189.9" y="171.5">Size</text>
<text x="200.4" y="171.5">Number</text>
<text x="242.3" y="171.5">Revision</text>
<text x="189.9" y="177.8">Date:</text>
<text x="189.9" y="179.9">File:</text>
<text x="191" y="174.7">A4</text>
<text x="199.4" y="179.9">F:\浩宇电子\HY-LandTiger\LandTiger.DdbDrawn By:</text>
<text x="199.4" y="177.8">11-Dec-2010</text>
<text x="231.9" y="177.8">Sheet</text>
<text x="237.8" y="177.8">of</text>
<text x="55.2" y="182">1</text>
<text x="115.3" y="182">2</text>
<text x="175.5" y="182">3</text>
<text x="235.6" y="182">4</text>
</g>
<g font-size="1.9" fill="#800000">
<text x="105" y="39.5">TRSTOUT 10</text>
<text x="105" y="41.6">TRESOUT 11</text>
<text x="165.8" y="39.5">TDIIN</text>
<text x="165.8" y="41.6">TRSTIN</text>
<text x="105" y="43.7">TRESIN</text>
<text x="105" y="45.8">TCKIN</text>
<text x="105" y="47.9">TMSIN</text>
<text x="105" y="50">TCKOUT</text>
<text x="105" y="52.1">TDOIN</text>
<text x="105" y="54.2">TMSOUT</text>
<text x="105" y="62.6">TDOIN</text>
<text x="105" y="64.7">USBDM</text>
<text x="105" y="66.8">USBDP</text>
<text x="105" y="68.9">SWDIO</text>
<text x="105" y="71">SWCLK</text>
<text x="165.8" y="66.8">LED</text>
<text x="165.8" y="68.9">TCKOUT</text>
<text x="165.8" y="71">TDIOUT</text>
<text x="165.8" y="73.1">TDOIN</text>
<text x="203.6" y="75.2">SWDIO</text>
<text x="203.6" y="77.3">SWCLK</text>
<text x="38" y="121.2">TRSTOUT</text>
<text x="38" y="123.3">TDIOUT</text>
<text x="38" y="125.4">TMSOUT</text>
<text x="63.1" y="121.2">TRSTIN</text>
<text x="63.1" y="123.3">TDIIN</text>
<text x="63.1" y="125.4">TMSIN</text>
<text x="38" y="127.5">TCKOUT</text>
<text x="38" y="131.7">TRESOUT</text>
<text x="63.1" y="127.5">TCKIN</text>
<text x="63.1" y="129.6">TDOIN</text>
<text x="63.1" y="131.7">TRESIN</text>
<text x="41.9" y="139.1">TRST</text>
<text x="42.6" y="143.3">TMS</text>
<text x="43.2" y="141.2">TDI</text>
<text x="50.5" y="138">TRST</text>
<text x="50.5" y="140.1">TDI</text>
<text x="50.5" y="142.2">TMS</text>
<text x="148.2" y="139.1">AOUT</text>
<text x="157.4" y="138">P0.26</text>
<text x="41.5" y="147.4">RTCK</text>
<text x="42.6" y="149.5">TDO</text>
<text x="42.8" y="145.4">TCK</text>
<text x="50.5" y="144.3">TCK</text>
<text x="50.5" y="146.4">RTCK</text>
<text x="50.5" y="148.5">TDO</text>
<text x="40.7" y="151.6">RESET</text>
<text x="50.5" y="150.6">RESET</text>
</g>
<g font-size="1.9" fill="#000080">
<text x="119.7" y="37.4">U3</text>
<text x="63.1" y="51.1">JP3</text>
<text x="174.2" y="49">JP4</text>
<text x="174.2" y="53.2">JTAG_SEL</text>
<text x="63.1" y="59.5">PWR_JUMP</text>
<text x="98.5" y="59.7">R101</text>
<text x="48.4" y="60.5">CN4</text>
<text x="71.3" y="61.8">R93</text>
<text x="71.3" y="63.4">22R</text>
<text x="84.1" y="60.3">C56</text>
<text x="84.1" y="62.4">20P</text>
<text x="92.5" y="60.3">C57</text>
<text x="92.5" y="62.4">20P</text>
<text x="98.5" y="63.4">1K5</text>
<text x="178.2" y="63">LD1</text>
<text x="183.4" y="62.4">R104</text>
<text x="183.4" y="64.5">470R</text>
<text x="71.3" y="70.1">R92</text>
<text x="71.3" y="71.8">22R</text>
<text x="180.3" y="70.8">JLINK</text>
<text x="216.1" y="71">CN3</text>
<text x="48.4" y="73.1">USB</text>
<text x="69.2" y="74.3">R10</text>
<text x="69.2" y="76">10K</text>
<text x="94.4" y="73.1">C55</text>
<text x="174" y="72.2">R98</text>
<text x="174" y="76">33K</text>
<text x="46.4" y="79.1">C13</text>
<text x="46.4" y="81.2">104</text>
<text x="51.4" y="79.1">R89</text>
<text x="51.4" y="81.2">1M</text>
<text x="94.4" y="79.4">20P</text>
<text x="94.4" y="81.4">C54</text>
<text x="103" y="79.1">Y3</text>
<text x="103" y="81.2">8M</text>
<text x="108" y="79.1">R90</text>
<text x="108" y="81.2">1M</text>
<text x="216.1" y="81.4">SWD</text>
<text x="69.2" y="84.8">R9</text>
<text x="69.2" y="86.5">10K</text>
<text x="84.9" y="85.4">R11</text>
<text x="84.9" y="87.5">10K</text>
<text x="94.4" y="87.7">20P</text>
<text x="86.2" y="93.8">C18</text>
<text x="86.2" y="95.9">104</text>
<text x="48.4" y="100.1">C14</text>
<text x="56.8" y="100.1">C15</text>
<text x="65.2" y="100.1">C16</text>
<text x="73.6" y="100.1">C17</text>
<text x="103" y="100.1">C19</text>
<text x="48.4" y="102.2">104</text>
<text x="56.8" y="102.2">104</text>
<text x="65.2" y="102.2">104</text>
<text x="73.6" y="102.2">104</text>
<text x="103" y="102.2">104</text>
<text x="119.7" y="110.8">STM32F103C8T6</text>
<text x="48.2" y="124.6">R82</text>
<text x="48.2" y="122.5">R83</text>
<text x="58.7" y="124.2">120R</text>
<text x="58.7" y="122.1">120R</text>
<text x="69.2" y="122.5">R48</text>
<text x="69.2" y="124.6">R47</text>
<text x="79.7" y="122.1">0R</text>
<text x="79.7" y="124.2">0R</text>
<text x="48.2" y="126.7">R81</text>
<text x="48.2" y="128.8">R80</text>
<text x="58.7" y="126.3">120R</text>
<text x="58.7" y="128.4">120R</text>
<text x="69.2" y="126.7">R46</text>
<text x="69.2" y="128.8">R45</text>
<text x="69.2" y="130.9">R44</text>
<text x="79.7" y="126.3">0R</text>
<text x="79.7" y="128.4">0R</text>
<text x="79.7" y="130.5">0R</text>
<text x="199.4" y="127.5">U2</text>
<text x="228.7" y="127.3">C11</text>
<text x="228.7" y="129.4">104</text>
<text x="237.1" y="127.3">C12</text>
<text x="237.1" y="129.4">104</text>
<text x="48.2" y="133">R79</text>
<text x="58.7" y="132.6">120R</text>
<text x="69.2" y="133">R43</text>
<text x="79.7" y="132.6">0R</text>
<text x="103" y="133.8">CN1</text>
<text x="163.7" y="137">JP2</text>
<text x="171.9" y="135.9">C10</text>
<text x="178.2" y="137.2">R8</text>
<text x="234.8" y="135.9">C53</text>
<text x="69.2" y="139.3">R42</text>
<text x="69.2" y="141.4">R41</text>
<text x="69.2" y="143.4">R40</text>
<text x="79.7" y="138.9">0R</text>
<text x="79.7" y="140.9">0R</text>
<text x="79.7" y="143">0R</text>
<text x="163.7" y="141.2">SPK</text>
<text x="171.9" y="142.2">104</text>
<text x="178.2" y="140.9">10K</text>
<text x="185.5" y="142">R85</text>
<text x="234.8" y="142.2">22uF</text>
<text x="247.4" y="139.9">CN2</text>
<text x="69.2" y="145.5">R39</text>
<text x="69.2" y="147.6">R38</text>
<text x="69.2" y="149.7">R37</text>
<text x="79.7" y="145.1">0R</text>
<text x="79.7" y="147.2">0R</text>
<text x="79.7" y="149.3">0R</text>
<text x="185.5" y="144.1">1K</text>
<text x="199.4" y="146.4">LM386</text>
<text x="234.8" y="144.3">C52</text>
<text x="247.4" y="148.7">SPEAKER</text>
<text x="69.2" y="151.8">R36</text>
<text x="79.7" y="151.4">0R</text>
<text x="234.8" y="150.6">22uF</text>
<text x="69.2" y="158.1">R7</text>
<text x="69.2" y="160.2">R6</text>
<text x="79.7" y="157.7">10K</text>
<text x="79.7" y="159.8">10K</text>
<text x="79.7" y="161.9">10K</text>
<text x="103" y="159">JTAG</text>
<text x="69.2" y="162.3">R5</text>
<text x="69.2" y="164.4">R4</text>
<text x="69.2" y="166.5">R3</text>
<text x="79.7" y="164">10K</text>
<text x="79.7" y="166.1">10K</text>
<text x="69.2" y="168.6">R2</text>
<text x="79.7" y="168.2">10K</text>
</g>
<g font-size="1.9" fill="#00f">
<text x="55.2" y="53.2">+5V</text>
<text x="69.8" y="55.3">VCC</text>
<text x="181.1" y="56.3">3V3</text>
<text x="210.5" y="71">3V3</text>
<text x="183" y="74.1">3V3</text>
<text x="61.7" y="80.4">3V3</text>
<text x="82.6" y="79.4">3V3</text>
<text x="57.5" y="94">3V3</text>
<text x="99.4" y="91.9">3V3</text>
<text x="107.8" y="101.3">3V3</text>
<text x="107.8" y="107.6">3V3</text>
<text x="97.3" y="129.6">3V3</text>
<text x="122.4" y="129.6">3V3</text>
<text x="234" y="133.8">5V</text>
<text x="90.8" y="157.9">3V3</text>
<text x="90.8" y="168.4">3V3</text>
</g>
</svg>
